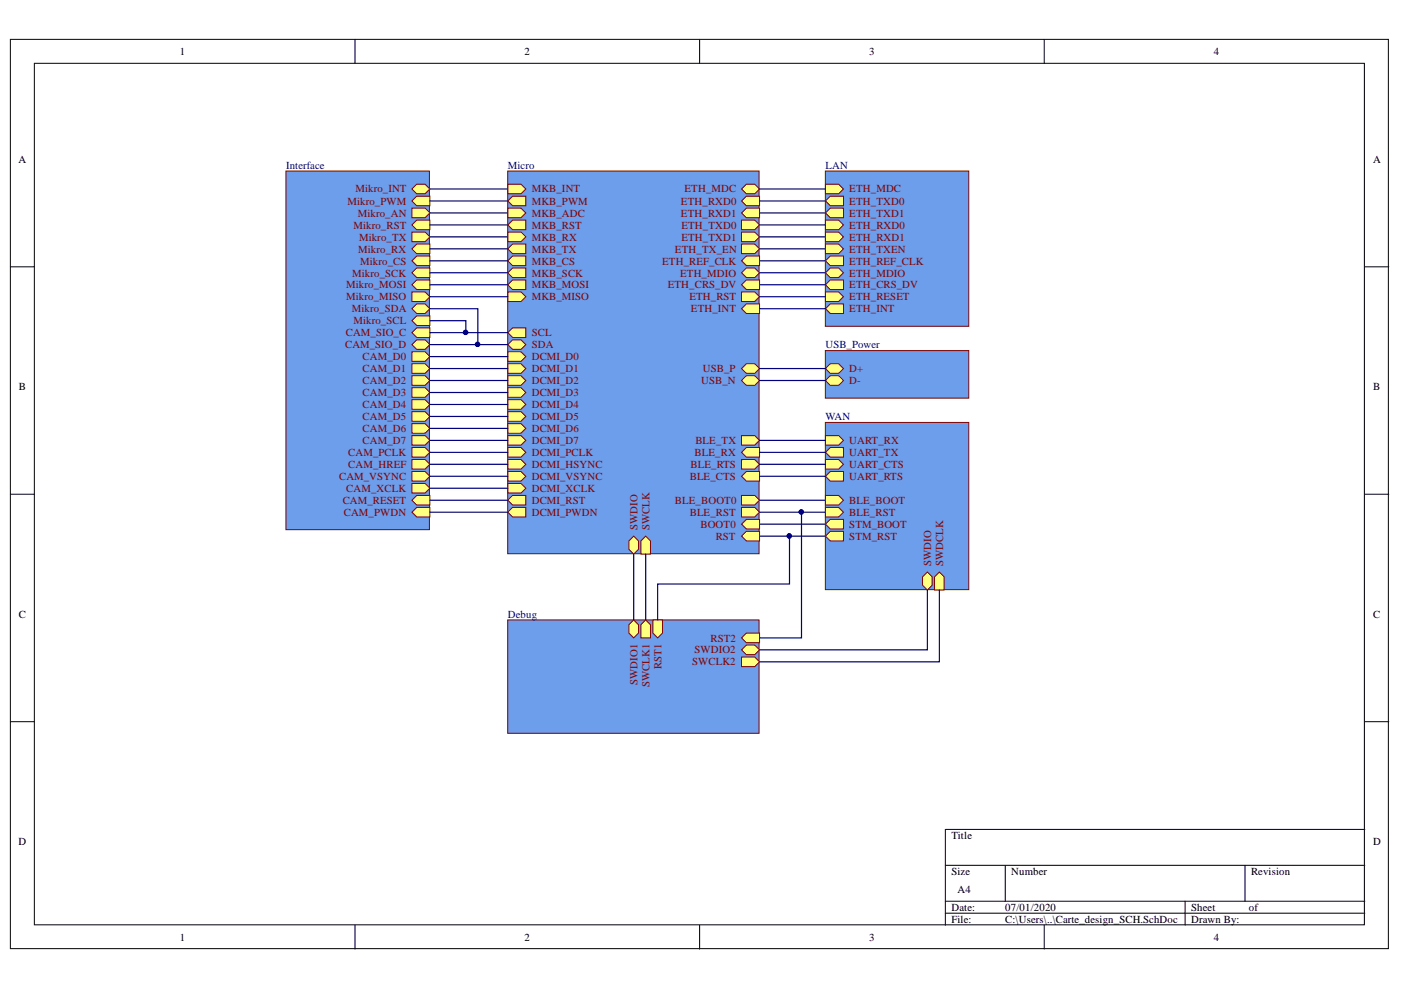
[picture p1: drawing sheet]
<svg xmlns="http://www.w3.org/2000/svg" width="297mm" height="210mm" viewBox="0 0 297 210" stroke-linecap="round" stroke-linejoin="round" font-family="sans-serif">
<g fill="#fff" stroke="#000" stroke-width=".21">
<path d="M2.2 8.3h292.2v192.8h-292.2z"/>
<path d="M7.3 13.4h282v182.7h-282z"/>
</g>
<g fill="none" stroke="#000" stroke-width=".21">
<path d="M75.3 8.3v5.1M148.3 8.3v5.1M221.4 8.3v5.1M2.2 56.6h5.1M289.4 56.6h5.1M2.2 104.8h5.1M289.4 104.8h5.1M2.2 153h5.1M289.4 153h5.1M289.4 175.9h-89v20.3M75.3 196.2v5M148.3 196.2v5"/>
<path d="M200.4 183.5h89M200.4 191.1h89M200.4 193.6h89M213.1 183.5v7.6M221.4 196.2v5M251.3 191.1v5.1M264 183.5v7.6"/>
</g>
<path d="M60.6 36.3h30.4v76h-30.4z" fill="#6d9eeb" stroke="#800000" stroke-width=".21"/>
<path d="M87.3 40.1l1.1-1h1.7l1 1-1 1h-1.7z" fill-rule="evenodd" fill="#ffff80"/>
<path d="M87.3 40.1l1.1-1h1.7l1 1-1 1h-1.7z" fill="none" stroke="#800000" stroke-width=".21"/>
<path d="M87.3 49.2h2.8l1 1-1 1h-2.8z" fill-rule="evenodd" fill="#ffff80"/>
<path d="M87.3 49.2h2.8l1 1-1 1h-2.8z" fill="none" stroke="#800000" stroke-width=".21"/>
<path d="M87.3 42.6l1.1-1h2.7v2h-2.7z" fill-rule="evenodd" fill="#ffff80"/>
<path d="M87.3 42.6l1.1-1h2.7v2h-2.7z" fill="none" stroke="#800000" stroke-width=".21"/>
<path d="M87.3 44.1h2.8l1 1-1 1.1h-2.8z" fill-rule="evenodd" fill="#ffff80"/>
<path d="M87.3 44.1h2.8l1 1-1 1.1h-2.8z" fill="none" stroke="#800000" stroke-width=".21"/>
<path d="M87.3 65.5l1.1-1.1h1.7l1 1.1-1 1h-1.7z" fill-rule="evenodd" fill="#ffff80"/>
<path d="M87.3 65.5l1.1-1.1h1.7l1 1.1-1 1h-1.7z" fill="none" stroke="#800000" stroke-width=".21"/>
<path d="M87.3 61.9h2.8l1 1-1 1h-2.8z" fill-rule="evenodd" fill="#ffff80"/>
<path d="M87.3 61.9h2.8l1 1-1 1h-2.8z" fill="none" stroke="#800000" stroke-width=".21"/>
<path d="M87.3 47.7l1.1-1h2.7v2h-2.7z" fill-rule="evenodd" fill="#ffff80"/>
<path d="M87.3 47.7l1.1-1h2.7v2h-2.7z" fill="none" stroke="#800000" stroke-width=".21"/>
<path d="M87.3 68l1.1-1h2.7v2h-2.7z" fill-rule="evenodd" fill="#ffff80"/>
<path d="M87.3 68l1.1-1h2.7v2h-2.7z" fill="none" stroke="#800000" stroke-width=".21"/>
<path d="M87.3 57.8l1.1-1h2.7v2.1h-2.7z" fill-rule="evenodd" fill="#ffff80"/>
<path d="M87.3 57.8l1.1-1h2.7v2.1h-2.7z" fill="none" stroke="#800000" stroke-width=".21"/>
<path d="M87.3 60.4l1.1-1h2.7v2h-2.7z" fill-rule="evenodd" fill="#ffff80"/>
<path d="M87.3 60.4l1.1-1h2.7v2h-2.7z" fill="none" stroke="#800000" stroke-width=".21"/>
<path d="M87.3 55.3l1.1-1h2.7v2h-2.7z" fill-rule="evenodd" fill="#ffff80"/>
<path d="M87.3 55.3l1.1-1h2.7v2h-2.7z" fill="none" stroke="#800000" stroke-width=".21"/>
<path d="M87.3 52.8l1.1-1.1h2.7v2.1h-2.7z" fill-rule="evenodd" fill="#ffff80"/>
<path d="M87.3 52.8l1.1-1.1h2.7v2.1h-2.7z" fill="none" stroke="#800000" stroke-width=".21"/>
<path d="M87.3 89.8h2.8l1 1-1 1h-2.8z" fill-rule="evenodd" fill="#ffff80"/>
<path d="M87.3 89.8h2.8l1 1-1 1h-2.8z" fill="none" stroke="#800000" stroke-width=".21"/>
<path d="M87.3 94.9h2.8l1 1-1 1h-2.8z" fill-rule="evenodd" fill="#ffff80"/>
<path d="M87.3 94.9h2.8l1 1-1 1h-2.8z" fill="none" stroke="#800000" stroke-width=".21"/>
<path d="M87.3 82.2h2.8l1 1-1 1h-2.8z" fill-rule="evenodd" fill="#ffff80"/>
<path d="M87.3 82.2h2.8l1 1-1 1h-2.8z" fill="none" stroke="#800000" stroke-width=".21"/>
<path d="M87.3 106.1l1.1-1.1h2.7v2.1h-2.7z" fill-rule="evenodd" fill="#ffff80"/>
<path d="M87.3 106.1l1.1-1.1h2.7v2.1h-2.7z" fill="none" stroke="#800000" stroke-width=".21"/>
<path d="M87.3 84.7h2.8l1 1.1-1 1h-2.8z" fill-rule="evenodd" fill="#ffff80"/>
<path d="M87.3 84.7h2.8l1 1.1-1 1h-2.8z" fill="none" stroke="#800000" stroke-width=".21"/>
<path d="M87.3 70.5l1.1-1h2.7v2h-2.7z" fill-rule="evenodd" fill="#ffff80"/>
<path d="M87.3 70.5l1.1-1h2.7v2h-2.7z" fill="none" stroke="#800000" stroke-width=".21"/>
<path d="M87.3 92.4h2.8l1 1-1 1h-2.8z" fill-rule="evenodd" fill="#ffff80"/>
<path d="M87.3 92.4h2.8l1 1-1 1h-2.8z" fill="none" stroke="#800000" stroke-width=".21"/>
<path d="M87.3 77.1h2.8l1 1-1 1.1h-2.8z" fill-rule="evenodd" fill="#ffff80"/>
<path d="M87.3 77.1h2.8l1 1-1 1.1h-2.8z" fill="none" stroke="#800000" stroke-width=".21"/>
<path d="M87.3 74.6h2.8l1 1-1 1h-2.8z" fill-rule="evenodd" fill="#ffff80"/>
<path d="M87.3 74.6h2.8l1 1-1 1h-2.8z" fill="none" stroke="#800000" stroke-width=".21"/>
<path d="M87.3 73.1l1.1-1h1.7l1 1-1 1h-1.7z" fill-rule="evenodd" fill="#ffff80"/>
<path d="M87.3 73.1l1.1-1h1.7l1 1-1 1h-1.7z" fill="none" stroke="#800000" stroke-width=".21"/>
<path d="M87.3 97.4h2.8l1 1-1 1.1h-2.8z" fill-rule="evenodd" fill="#ffff80"/>
<path d="M87.3 97.4h2.8l1 1-1 1.1h-2.8z" fill="none" stroke="#800000" stroke-width=".21"/>
<path d="M87.3 87.3h2.8l1 1-1 1h-2.8z" fill-rule="evenodd" fill="#ffff80"/>
<path d="M87.3 87.3h2.8l1 1-1 1h-2.8z" fill="none" stroke="#800000" stroke-width=".21"/>
<path d="M87.3 100h2.8l1 1-1 1h-2.8z" fill-rule="evenodd" fill="#ffff80"/>
<path d="M87.3 100h2.8l1 1-1 1h-2.8z" fill="none" stroke="#800000" stroke-width=".21"/>
<path d="M87.3 79.7h2.8l1 1-1 1h-2.8z" fill-rule="evenodd" fill="#ffff80"/>
<path d="M87.3 79.7h2.8l1 1-1 1h-2.8z" fill="none" stroke="#800000" stroke-width=".21"/>
<path d="M87.3 108.6l1.1-1h2.7v2h-2.7z" fill-rule="evenodd" fill="#ffff80"/>
<path d="M87.3 108.6l1.1-1h2.7v2h-2.7z" fill="none" stroke="#800000" stroke-width=".21"/>
<path d="M87.3 102.5h2.8l1 1-1 1h-2.8z" fill-rule="evenodd" fill="#ffff80"/>
<path d="M87.3 102.5h2.8l1 1-1 1h-2.8z" fill="none" stroke="#800000" stroke-width=".21"/>
<path d="M175 74.3h30.4v10.1h-30.4z" fill="#6d9eeb" stroke="#800000" stroke-width=".21"/>
<path d="M175 78.1l1-1h1.8l1 1-1 1.1h-1.8z" fill-rule="evenodd" fill="#ffff80"/>
<path d="M175 78.1l1-1h1.8l1 1-1 1.1h-1.8z" fill="none" stroke="#800000" stroke-width=".21"/>
<path d="M175 80.7l1-1h1.8l1 1-1 1h-1.8z" fill-rule="evenodd" fill="#ffff80"/>
<path d="M175 80.7l1-1h1.8l1 1-1 1h-1.8z" fill="none" stroke="#800000" stroke-width=".21"/>
<path d="M175 36.3h30.4v32.9h-30.4z" fill="#6d9eeb" stroke="#800000" stroke-width=".21"/>
<path d="M175 65.5l1-1.1h2.8v2.1h-2.8z" fill-rule="evenodd" fill="#ffff80"/>
<path d="M175 65.5l1-1.1h2.8v2.1h-2.8z" fill="none" stroke="#800000" stroke-width=".21"/>
<path d="M175 39.1h2.8l1 1-1 1h-2.8z" fill-rule="evenodd" fill="#ffff80"/>
<path d="M175 39.1h2.8l1 1-1 1h-2.8z" fill="none" stroke="#800000" stroke-width=".21"/>
<path d="M175 55.3l1-1h2.8v2h-2.8z" fill-rule="evenodd" fill="#ffff80"/>
<path d="M175 55.3l1-1h2.8v2h-2.8z" fill="none" stroke="#800000" stroke-width=".21"/>
<path d="M175 51.7h2.8l1 1.1-1 1h-2.8z" fill-rule="evenodd" fill="#ffff80"/>
<path d="M175 51.7h2.8l1 1.1-1 1h-2.8z" fill="none" stroke="#800000" stroke-width=".21"/>
<path d="M175 57.8l1-1h1.8l1 1-1 1.1h-1.8z" fill-rule="evenodd" fill="#ffff80"/>
<path d="M175 57.8l1-1h1.8l1 1-1 1.1h-1.8z" fill="none" stroke="#800000" stroke-width=".21"/>
<path d="M175 60.4l1-1h2.8v2h-2.8z" fill-rule="evenodd" fill="#ffff80"/>
<path d="M175 60.4l1-1h2.8v2h-2.8z" fill="none" stroke="#800000" stroke-width=".21"/>
<path d="M175 61.9h2.8l1 1-1 1h-2.8z" fill-rule="evenodd" fill="#ffff80"/>
<path d="M175 61.9h2.8l1 1-1 1h-2.8z" fill="none" stroke="#800000" stroke-width=".21"/>
<path d="M175 42.6l1-1h2.8v2h-2.8z" fill-rule="evenodd" fill="#ffff80"/>
<path d="M175 42.6l1-1h2.8v2h-2.8z" fill="none" stroke="#800000" stroke-width=".21"/>
<path d="M175 45.1l1-1h2.8v2.1h-2.8z" fill-rule="evenodd" fill="#ffff80"/>
<path d="M175 45.1l1-1h2.8v2.1h-2.8z" fill="none" stroke="#800000" stroke-width=".21"/>
<path d="M175 46.7h2.8l1 1-1 1h-2.8z" fill-rule="evenodd" fill="#ffff80"/>
<path d="M175 46.7h2.8l1 1-1 1h-2.8z" fill="none" stroke="#800000" stroke-width=".21"/>
<path d="M175 49.2h2.8l1 1-1 1h-2.8z" fill-rule="evenodd" fill="#ffff80"/>
<path d="M175 49.2h2.8l1 1-1 1h-2.8z" fill="none" stroke="#800000" stroke-width=".21"/>
<path d="M175 89.6h30.4v35.4h-30.4z" fill="#6d9eeb" stroke="#800000" stroke-width=".21"/>
<path d="M175 92.4h2.8l1 1-1 1h-2.8z" fill-rule="evenodd" fill="#ffff80"/>
<path d="M175 92.4h2.8l1 1-1 1h-2.8z" fill="none" stroke="#800000" stroke-width=".21"/>
<path d="M175 113.7l1-1h2.8v2h-2.8z" fill-rule="evenodd" fill="#ffff80"/>
<path d="M175 113.7l1-1h2.8v2h-2.8z" fill="none" stroke="#800000" stroke-width=".21"/>
<path d="M175 95.9l1-1h2.8v2h-2.8z" fill-rule="evenodd" fill="#ffff80"/>
<path d="M175 95.9l1-1h2.8v2h-2.8z" fill="none" stroke="#800000" stroke-width=".21"/>
<path d="M175 97.4h2.8l1 1-1 1.1h-2.8z" fill-rule="evenodd" fill="#ffff80"/>
<path d="M175 97.4h2.8l1 1-1 1.1h-2.8z" fill="none" stroke="#800000" stroke-width=".21"/>
<path d="M175 105h2.8l1 1.1-1 1h-2.8z" fill-rule="evenodd" fill="#ffff80"/>
<path d="M175 105h2.8l1 1.1-1 1h-2.8z" fill="none" stroke="#800000" stroke-width=".21"/>
<path d="M195.6 122.3l1-1 1 1v1.8l-1 1-1-1z" fill-rule="evenodd" fill="#ffff80"/>
<path d="M195.6 122.3l1-1 1 1v1.8l-1 1-1-1z" fill="none" stroke="#800000" stroke-width=".21"/>
<path d="M175 107.6h2.8l1 1-1 1h-2.8z" fill-rule="evenodd" fill="#ffff80"/>
<path d="M175 107.6h2.8l1 1-1 1h-2.8z" fill="none" stroke="#800000" stroke-width=".21"/>
<path d="M175 101l1-1h2.8v2h-2.8z" fill-rule="evenodd" fill="#ffff80"/>
<path d="M175 101l1-1h2.8v2h-2.8z" fill="none" stroke="#800000" stroke-width=".21"/>
<path d="M198.1 122.3l1.1-1 1 1v2.8h-2.1z" fill-rule="evenodd" fill="#ffff80"/>
<path d="M198.1 122.3l1.1-1 1 1v2.8h-2.1z" fill="none" stroke="#800000" stroke-width=".21"/>
<path d="M175 111.1l1-1h2.8v2.1h-2.8z" fill-rule="evenodd" fill="#ffff80"/>
<path d="M175 111.1l1-1h2.8v2.1h-2.8z" fill="none" stroke="#800000" stroke-width=".21"/>
<path d="M107.6 36.3h53.3v81.1h-53.3z" fill="#6d9eeb" stroke="#800000" stroke-width=".21"/>
<path d="M157.2 80.7l1-1h1.8l1 1-1 1h-1.8z" fill-rule="evenodd" fill="#ffff80"/>
<path d="M157.2 80.7l1-1h1.8l1 1-1 1h-1.8z" fill="none" stroke="#800000" stroke-width=".21"/>
<path d="M107.7 100h2.8l1 1-1 1h-2.8z" fill-rule="evenodd" fill="#ffff80"/>
<path d="M107.7 100h2.8l1 1-1 1h-2.8z" fill="none" stroke="#800000" stroke-width=".21"/>
<path d="M107.7 77.1h2.8l1 1-1 1.1h-2.8z" fill-rule="evenodd" fill="#ffff80"/>
<path d="M107.7 77.1h2.8l1 1-1 1.1h-2.8z" fill="none" stroke="#800000" stroke-width=".21"/>
<path d="M107.7 102.5h2.8l1 1-1 1h-2.8z" fill-rule="evenodd" fill="#ffff80"/>
<path d="M107.7 102.5h2.8l1 1-1 1h-2.8z" fill="none" stroke="#800000" stroke-width=".21"/>
<path d="M107.7 73.1l1-1h1.8l1 1-1 1h-1.8z" fill-rule="evenodd" fill="#ffff80"/>
<path d="M107.7 73.1l1-1h1.8l1 1-1 1h-1.8z" fill="none" stroke="#800000" stroke-width=".21"/>
<path d="M157.2 95.9l1-1h2.8v2h-2.8z" fill-rule="evenodd" fill="#ffff80"/>
<path d="M157.2 95.9l1-1h2.8v2h-2.8z" fill="none" stroke="#800000" stroke-width=".21"/>
<path d="M133.3 114.7l1.1-1 1 1v1.8l-1 1-1.1-1z" fill-rule="evenodd" fill="#ffff80"/>
<path d="M133.3 114.7l1.1-1 1 1v1.8l-1 1-1.1-1z" fill="none" stroke="#800000" stroke-width=".21"/>
<path d="M107.7 60.4l1-1h2.8v2h-2.8z" fill-rule="evenodd" fill="#ffff80"/>
<path d="M107.7 60.4l1-1h2.8v2h-2.8z" fill="none" stroke="#800000" stroke-width=".21"/>
<path d="M107.7 49.2h2.8l1 1-1 1h-2.8z" fill-rule="evenodd" fill="#ffff80"/>
<path d="M107.7 49.2h2.8l1 1-1 1h-2.8z" fill="none" stroke="#800000" stroke-width=".21"/>
<path d="M107.7 47.7l1-1h2.8v2h-2.8z" fill-rule="evenodd" fill="#ffff80"/>
<path d="M107.7 47.7l1-1h2.8v2h-2.8z" fill="none" stroke="#800000" stroke-width=".21"/>
<path d="M157.2 40.1l1-1h1.8l1 1-1 1h-1.8z" fill-rule="evenodd" fill="#ffff80"/>
<path d="M157.2 40.1l1-1h1.8l1 1-1 1h-1.8z" fill="none" stroke="#800000" stroke-width=".21"/>
<path d="M157.2 42.6l1-1h2.8v2h-2.8z" fill-rule="evenodd" fill="#ffff80"/>
<path d="M157.2 42.6l1-1h2.8v2h-2.8z" fill="none" stroke="#800000" stroke-width=".21"/>
<path d="M107.7 108.6l1-1h2.8v2h-2.8z" fill-rule="evenodd" fill="#ffff80"/>
<path d="M107.7 108.6l1-1h2.8v2h-2.8z" fill="none" stroke="#800000" stroke-width=".21"/>
<path d="M157.2 57.8l1-1h1.8l1 1-1 1.1h-1.8z" fill-rule="evenodd" fill="#ffff80"/>
<path d="M157.2 57.8l1-1h1.8l1 1-1 1.1h-1.8z" fill="none" stroke="#800000" stroke-width=".21"/>
<path d="M107.7 82.2h2.8l1 1-1 1h-2.8z" fill-rule="evenodd" fill="#ffff80"/>
<path d="M107.7 82.2h2.8l1 1-1 1h-2.8z" fill="none" stroke="#800000" stroke-width=".21"/>
<path d="M107.7 97.4h2.8l1 1-1 1.1h-2.8z" fill-rule="evenodd" fill="#ffff80"/>
<path d="M107.7 97.4h2.8l1 1-1 1.1h-2.8z" fill="none" stroke="#800000" stroke-width=".21"/>
<path d="M157.2 78.1l1-1h1.8l1 1-1 1.1h-1.8z" fill-rule="evenodd" fill="#ffff80"/>
<path d="M157.2 78.1l1-1h1.8l1 1-1 1.1h-1.8z" fill="none" stroke="#800000" stroke-width=".21"/>
<path d="M107.7 79.7h2.8l1 1-1 1h-2.8z" fill-rule="evenodd" fill="#ffff80"/>
<path d="M107.7 79.7h2.8l1 1-1 1h-2.8z" fill="none" stroke="#800000" stroke-width=".21"/>
<path d="M107.7 84.7h2.8l1 1.1-1 1h-2.8z" fill-rule="evenodd" fill="#ffff80"/>
<path d="M107.7 84.7h2.8l1 1.1-1 1h-2.8z" fill="none" stroke="#800000" stroke-width=".21"/>
<path d="M157.2 107.6h2.8l1 1-1 1h-2.8z" fill-rule="evenodd" fill="#ffff80"/>
<path d="M157.2 107.6h2.8l1 1-1 1h-2.8z" fill="none" stroke="#800000" stroke-width=".21"/>
<path d="M157.2 46.7h2.8l1 1-1 1h-2.8z" fill-rule="evenodd" fill="#ffff80"/>
<path d="M157.2 46.7h2.8l1 1-1 1h-2.8z" fill="none" stroke="#800000" stroke-width=".21"/>
<path d="M157.2 49.2h2.8l1 1-1 1h-2.8z" fill-rule="evenodd" fill="#ffff80"/>
<path d="M157.2 49.2h2.8l1 1-1 1h-2.8z" fill="none" stroke="#800000" stroke-width=".21"/>
<path d="M107.7 42.6l1-1h2.8v2h-2.8z" fill-rule="evenodd" fill="#ffff80"/>
<path d="M107.7 42.6l1-1h2.8v2h-2.8z" fill="none" stroke="#800000" stroke-width=".21"/>
<path d="M157.2 101l1-1h2.8v2h-2.8z" fill-rule="evenodd" fill="#ffff80"/>
<path d="M157.2 101l1-1h2.8v2h-2.8z" fill="none" stroke="#800000" stroke-width=".21"/>
<path d="M107.7 55.3l1-1h2.8v2h-2.8z" fill-rule="evenodd" fill="#ffff80"/>
<path d="M107.7 55.3l1-1h2.8v2h-2.8z" fill="none" stroke="#800000" stroke-width=".21"/>
<path d="M157.2 51.7h2.8l1 1.1-1 1h-2.8z" fill-rule="evenodd" fill="#ffff80"/>
<path d="M157.2 51.7h2.8l1 1.1-1 1h-2.8z" fill="none" stroke="#800000" stroke-width=".21"/>
<path d="M107.7 89.8h2.8l1 1-1 1h-2.8z" fill-rule="evenodd" fill="#ffff80"/>
<path d="M107.7 89.8h2.8l1 1-1 1h-2.8z" fill="none" stroke="#800000" stroke-width=".21"/>
<path d="M135.9 114.7l1-1 1 1v2.8h-2z" fill-rule="evenodd" fill="#ffff80"/>
<path d="M135.9 114.7l1-1 1 1v2.8h-2z" fill="none" stroke="#800000" stroke-width=".21"/>
<path d="M107.7 87.3h2.8l1 1-1 1h-2.8z" fill-rule="evenodd" fill="#ffff80"/>
<path d="M107.7 87.3h2.8l1 1-1 1h-2.8z" fill="none" stroke="#800000" stroke-width=".21"/>
<path d="M107.7 94.9h2.8l1 1-1 1h-2.8z" fill-rule="evenodd" fill="#ffff80"/>
<path d="M107.7 94.9h2.8l1 1-1 1h-2.8z" fill="none" stroke="#800000" stroke-width=".21"/>
<path d="M107.7 70.5l1-1h2.8v2h-2.8z" fill-rule="evenodd" fill="#ffff80"/>
<path d="M107.7 70.5l1-1h2.8v2h-2.8z" fill="none" stroke="#800000" stroke-width=".21"/>
<path d="M107.7 57.8l1-1h2.8v2.1h-2.8z" fill-rule="evenodd" fill="#ffff80"/>
<path d="M107.7 57.8l1-1h2.8v2.1h-2.8z" fill="none" stroke="#800000" stroke-width=".21"/>
<path d="M157.2 45.1l1-1h2.8v2.1h-2.8z" fill-rule="evenodd" fill="#ffff80"/>
<path d="M157.2 45.1l1-1h2.8v2.1h-2.8z" fill="none" stroke="#800000" stroke-width=".21"/>
<path d="M107.7 74.6h2.8l1 1-1 1h-2.8z" fill-rule="evenodd" fill="#ffff80"/>
<path d="M107.7 74.6h2.8l1 1-1 1h-2.8z" fill="none" stroke="#800000" stroke-width=".21"/>
<path d="M107.7 92.4h2.8l1 1-1 1h-2.8z" fill-rule="evenodd" fill="#ffff80"/>
<path d="M107.7 92.4h2.8l1 1-1 1h-2.8z" fill="none" stroke="#800000" stroke-width=".21"/>
<path d="M107.7 106.1l1-1.1h2.8v2.1h-2.8z" fill-rule="evenodd" fill="#ffff80"/>
<path d="M107.7 106.1l1-1.1h2.8v2.1h-2.8z" fill="none" stroke="#800000" stroke-width=".21"/>
<path d="M107.7 61.9h2.8l1 1-1 1h-2.8z" fill-rule="evenodd" fill="#ffff80"/>
<path d="M107.7 61.9h2.8l1 1-1 1h-2.8z" fill="none" stroke="#800000" stroke-width=".21"/>
<path d="M157.2 105h2.8l1 1.1-1 1h-2.8z" fill-rule="evenodd" fill="#ffff80"/>
<path d="M157.2 105h2.8l1 1.1-1 1h-2.8z" fill="none" stroke="#800000" stroke-width=".21"/>
<path d="M107.7 39.1h2.8l1 1-1 1h-2.8z" fill-rule="evenodd" fill="#ffff80"/>
<path d="M107.7 39.1h2.8l1 1-1 1h-2.8z" fill="none" stroke="#800000" stroke-width=".21"/>
<path d="M157.2 92.4h2.8l1 1-1 1h-2.8z" fill-rule="evenodd" fill="#ffff80"/>
<path d="M157.2 92.4h2.8l1 1-1 1h-2.8z" fill="none" stroke="#800000" stroke-width=".21"/>
<path d="M157.2 61.9h2.8l1 1-1 1h-2.8z" fill-rule="evenodd" fill="#ffff80"/>
<path d="M157.2 61.9h2.8l1 1-1 1h-2.8z" fill="none" stroke="#800000" stroke-width=".21"/>
<path d="M107.7 52.8l1-1.1h2.8v2.1h-2.8z" fill-rule="evenodd" fill="#ffff80"/>
<path d="M107.7 52.8l1-1.1h2.8v2.1h-2.8z" fill="none" stroke="#800000" stroke-width=".21"/>
<path d="M157.2 113.7l1-1h2.8v2h-2.8z" fill-rule="evenodd" fill="#ffff80"/>
<path d="M157.2 113.7l1-1h2.8v2h-2.8z" fill="none" stroke="#800000" stroke-width=".21"/>
<path d="M107.7 44.1h2.8l1 1-1 1.1h-2.8z" fill-rule="evenodd" fill="#ffff80"/>
<path d="M107.7 44.1h2.8l1 1-1 1.1h-2.8z" fill="none" stroke="#800000" stroke-width=".21"/>
<path d="M157.2 97.4h2.8l1 1-1 1.1h-2.8z" fill-rule="evenodd" fill="#ffff80"/>
<path d="M157.2 97.4h2.8l1 1-1 1.1h-2.8z" fill="none" stroke="#800000" stroke-width=".21"/>
<path d="M157.2 111.1l1-1h2.8v2.1h-2.8z" fill-rule="evenodd" fill="#ffff80"/>
<path d="M157.2 111.1l1-1h2.8v2.1h-2.8z" fill="none" stroke="#800000" stroke-width=".21"/>
<path d="M157.2 60.4l1-1h2.8v2h-2.8z" fill-rule="evenodd" fill="#ffff80"/>
<path d="M157.2 60.4l1-1h2.8v2h-2.8z" fill="none" stroke="#800000" stroke-width=".21"/>
<path d="M157.2 55.3l1-1h2.8v2h-2.8z" fill-rule="evenodd" fill="#ffff80"/>
<path d="M157.2 55.3l1-1h2.8v2h-2.8z" fill="none" stroke="#800000" stroke-width=".21"/>
<path d="M157.2 65.5l1-1.1h2.8v2.1h-2.8z" fill-rule="evenodd" fill="#ffff80"/>
<path d="M157.2 65.5l1-1.1h2.8v2.1h-2.8z" fill="none" stroke="#800000" stroke-width=".21"/>
<path d="M107.6 131.4h53.3v24.1h-53.3z" fill="#6d9eeb" stroke="#800000" stroke-width=".21"/>
<path d="M157.2 137.8l1-1h1.8l1 1-1 1h-1.8z" fill-rule="evenodd" fill="#ffff80"/>
<path d="M157.2 137.8l1-1h1.8l1 1-1 1h-1.8z" fill="none" stroke="#800000" stroke-width=".21"/>
<path d="M133.3 132.5l1.1-1.1 1 1.1v1.7l-1 1-1.1-1z" fill-rule="evenodd" fill="#ffff80"/>
<path d="M133.3 132.5l1.1-1.1 1 1.1v1.7l-1 1-1.1-1z" fill="none" stroke="#800000" stroke-width=".21"/>
<path d="M135.9 132.5l1-1.1 1 1.1v2.7h-2z" fill-rule="evenodd" fill="#ffff80"/>
<path d="M135.9 132.5l1-1.1 1 1.1v2.7h-2z" fill="none" stroke="#800000" stroke-width=".21"/>
<path d="M157.2 139.3h2.8l1 1-1 1h-2.8z" fill-rule="evenodd" fill="#ffff80"/>
<path d="M157.2 139.3h2.8l1 1-1 1h-2.8z" fill="none" stroke="#800000" stroke-width=".21"/>
<path d="M157.2 135.2l1-1h2.8v2.1h-2.8z" fill-rule="evenodd" fill="#ffff80"/>
<path d="M157.2 135.2l1-1h2.8v2.1h-2.8z" fill="none" stroke="#800000" stroke-width=".21"/>
<path d="M138.4 131.4h2.1v2.8l-1.1 1-1-1z" fill-rule="evenodd" fill="#ffff80"/>
<path d="M138.4 131.4h2.1v2.8l-1.1 1-1-1z" fill="none" stroke="#800000" stroke-width=".21"/>
<g fill="none" stroke="#000080" stroke-width=".25">
<path d="M91.1 40.1h16.6M91.1 42.6h16.6M91.1 45.1h16.6M91.1 47.7h16.6M91.1 50.2h16.6M91.1 52.8h16.6M91.1 55.3h16.6M91.1 57.8h16.6M161 40.1h14M161 42.6h14M161 45.1h14M161 47.7h14"/>
<path d="M161 50.2h14M161 52.8h14M161 55.3h14M161 57.8h14M91.1 68h7.7v2.5M91.1 65.5h10.2v7.6M91.1 73.1h16.6M91.1 70.5h16.6M91.1 60.4h16.6M91.1 62.9h16.6M91.1 75.6h16.6M91.1 78.1h16.6"/>
<path d="M161 60.4h14M161 62.9h14M161 78.1h14M161 65.5h14M91.1 80.7h16.6M91.1 83.2h16.6M91.1 85.8h16.6M91.1 88.3h16.6M91.1 90.8h16.6M91.1 93.4h16.6M91.1 95.9h16.6M91.1 98.4h16.6"/>
<path d="M161 80.7h14M161 93.4h14M161 95.9h14M161 98.4h14M91.1 101h16.6M91.1 103.5h16.6M91.1 106.1h16.6M91.1 108.6h16.6M134.4 117.5v13.9M136.9 117.5v13.9M161 113.7h14M161 108.6h14"/>
<path d="M161 101h14M161 106.1h14M161 111.1h14M167.4 113.7v10.1h-28v7.6M169.9 108.6v26.6h-8.9M196.6 125.1v12.7h-35.6M199.2 125.1v15.2h-38.2"/>
</g>
<g fill="#000080" stroke="#000080" stroke-width=".21">
<circle cx="98.7" cy="70.5" r=".46"/>
<circle cx="101.3" cy="73" r=".46"/>
<circle cx="169.9" cy="108.5" r=".46"/>
<circle cx="167.3" cy="113.6" r=".46"/>
</g>
<g font-size="2.3">
<text x="38.1" y="11.7">1</text>
<text x="111.2" y="11.7">2</text>
<text x="184.3" y="11.7">3</text>
<text x="257.4" y="11.7">4</text>
<text x="3.9" y="34.5">A</text>
<text x="291.1" y="34.5">A</text>
<text x="4" y="82.7">B</text>
<text x="291.1" y="82.7">B</text>
<text x="4" y="130.9">C</text>
<text x="291.1" y="130.9">C</text>
<text x="3.9" y="179.2">D</text>
<text x="201.7" y="177.9">Title</text>
<text x="291.1" y="179.2">D</text>
<text x="201.7" y="185.5">Size</text>
<text x="214.4" y="185.5">Number</text>
<text x="265.2" y="185.5">Revision</text>
<text x="203" y="189.3">A4</text>
<text x="201.7" y="193.1">Date:</text>
<text x="201.7" y="195.7">File:</text>
<text x="213.1" y="193.1">07/01/2020</text>
<text x="213.1" y="195.7">C:\Users\..\Carte_design_SCH.SchDoc</text>
<text x="252.6" y="193.1">Sheet</text>
<text x="252.6" y="195.7">Drawn By:</text>
<text x="264.8" y="193.1">of</text>
<text x="38.1" y="199.5">1</text>
<text x="111.2" y="199.5">2</text>
<text x="184.3" y="199.5">3</text>
<text x="257.4" y="199.5">4</text>
</g>
<g font-size="2.3" fill="#000080">
<text x="60.6" y="35.7">Interface</text>
<text x="107.7" y="35.7">Micro</text>
<text x="175" y="35.7">LAN</text>
<text x="175" y="73.8">USB_Power</text>
<text x="175" y="89">WAN</text>
<text x="107.7" y="130.9">Debug</text>
</g>
<g font-size="2.3" fill="#800000">
<text x="75.4" y="40.8">Mikro_INT</text>
<text x="112.7" y="40.8">MKB_INT</text>
<text x="145.1" y="40.8">ETH_MDC</text>
<text x="180.1" y="40.8">ETH_MDC</text>
<text x="73.7" y="43.4">Mikro_PWM</text>
<text x="75.9" y="46">Mikro_AN</text>
<text x="112.7" y="43.4">MKB_PWM</text>
<text x="112.7" y="46">MKB_ADC</text>
<text x="144.4" y="43.4">ETH_RXD0</text>
<text x="144.4" y="46">ETH_RXD1</text>
<text x="180.1" y="43.4">ETH_TXD0</text>
<text x="180.1" y="46">ETH_TXD1</text>
<text x="74.9" y="48.5">Mikro_RST</text>
<text x="76" y="53.6">Mikro_RX</text>
<text x="76.1" y="51">Mikro_TX</text>
<text x="112.7" y="51">MKB_RX</text>
<text x="112.7" y="48.5">MKB_RST</text>
<text x="112.7" y="53.6">MKB_TX</text>
<text x="143.1" y="53.6">ETH_TX_EN</text>
<text x="144.5" y="48.5">ETH_TXD0</text>
<text x="144.5" y="51">ETH_TXD1</text>
<text x="180.1" y="53.6">ETH_TXEN</text>
<text x="180.1" y="48.5">ETH_RXD0</text>
<text x="180.1" y="51">ETH_RXD1</text>
<text x="74.7" y="58.6">Mikro_SCK</text>
<text x="76.4" y="56.1">Mikro_CS</text>
<text x="112.7" y="56.1">MKB_CS</text>
<text x="112.7" y="58.6">MKB_SCK</text>
<text x="140.4" y="56.1">ETH_REF_CLK</text>
<text x="144.2" y="58.6">ETH_MDIO</text>
<text x="180.1" y="56.1">ETH_REF_CLK</text>
<text x="180.1" y="58.6">ETH_MDIO</text>
<text x="73.4" y="63.7">Mikro_MISO</text>
<text x="73.4" y="61.2">Mikro_MOSI</text>
<text x="112.7" y="61.2">MKB_MOSI</text>
<text x="112.7" y="63.7">MKB_MISO</text>
<text x="141.6" y="61.2">ETH_CRS_DV</text>
<text x="146.2" y="63.7">ETH_RST</text>
<text x="180.1" y="61.2">ETH_CRS_DV</text>
<text x="180.1" y="63.7">ETH_RESET</text>
<text x="73.3" y="71.3">CAM_SIO_C</text>
<text x="74.6" y="66.2">Mikro_SDA</text>
<text x="74.9" y="68.8">Mikro_SCL</text>
<text x="112.7" y="71.3">SCL</text>
<text x="146.5" y="66.2">ETH_INT</text>
<text x="180.1" y="66.2">ETH_INT</text>
<text x="73.2" y="73.8">CAM_SIO_D</text>
<text x="76.9" y="76.4">CAM_D0</text>
<text x="112.7" y="73.8">SDA</text>
<text x="112.7" y="76.4">DCMI_D0</text>
<text x="76.9" y="84">CAM_D3</text>
<text x="76.9" y="78.9">CAM_D1</text>
<text x="76.9" y="81.4">CAM_D2</text>
<text x="112.7" y="78.9">DCMI_D1</text>
<text x="112.7" y="84">DCMI_D3</text>
<text x="112.7" y="81.4">DCMI_D2</text>
<text x="148.7" y="81.4">USB_N</text>
<text x="149" y="78.9">USB_P</text>
<text x="180.1" y="78.9">D+</text>
<text x="180.1" y="81.4">D-</text>
<text x="76.9" y="86.5">CAM_D4</text>
<text x="76.9" y="89">CAM_D5</text>
<text x="112.7" y="86.5">DCMI_D4</text>
<text x="112.7" y="89">DCMI_D5</text>
<text x="76.9" y="91.6">CAM_D6</text>
<text x="76.9" y="94.1">CAM_D7</text>
<text x="112.7" y="91.6">DCMI_D6</text>
<text x="112.7" y="94.1">DCMI_D7</text>
<text x="147.4" y="94.1">BLE_TX</text>
<text x="180.1" y="94.1">UART_RX</text>
<text x="71.9" y="101.7">CAM_VSYNC</text>
<text x="73.8" y="96.6">CAM_PCLK</text>
<text x="73.8" y="99.2">CAM_HREF</text>
<text x="112.7" y="101.7">DCMI_VSYNC</text>
<text x="112.7" y="99.2">DCMI_HSYNC</text>
<text x="112.7" y="96.6">DCMI_PCLK</text>
<text x="146.2" y="101.7">BLE_CTS</text>
<text x="146.4" y="99.2">BLE_RTS</text>
<text x="147.3" y="96.6">BLE_RX</text>
<text x="180.1" y="96.6">UART_TX</text>
<text x="180.1" y="99.2">UART_CTS</text>
<text x="180.1" y="101.7">UART_RTS</text>
<text x="72.7" y="106.9">CAM_RESET</text>
<text x="73.4" y="104.3">CAM_XCLK</text>
<text x="112.7" y="104.3">DCMI_XCLK</text>
<text x="112.7" y="106.9">DCMI_RST</text>
<text x="143.1" y="106.9">BLE_BOOT0</text>
<text x="180.1" y="106.9">BLE_BOOT</text>
<text x="72.9" y="109.4">CAM_PWDN</text>
<text x="112.7" y="109.4">DCMI_PWDN</text>
<text x="135.2" y="112.4" transform="rotate(-90 135.2 112.4)">SWDIO</text>
<text x="137.7" y="112.4" transform="rotate(-90 137.7 112.4)">SWCLK</text>
<text x="146.2" y="109.4">BLE_RST</text>
<text x="148.5" y="111.9">BOOT0</text>
<text x="180.1" y="109.4">BLE_RST</text>
<text x="180.1" y="111.9">STM_BOOT</text>
<text x="151.7" y="114.5">RST</text>
<text x="180.1" y="114.5">STM_RST</text>
<text x="197.4" y="120" transform="rotate(-90 197.4 120)">SWDIO</text>
<text x="199.9" y="120" transform="rotate(-90 199.9 120)">SWDCLK</text>
<text x="150.6" y="136">RST2</text>
<text x="140.2" y="141.8" transform="rotate(-90 140.2 141.8)">RST1</text>
<text x="146.7" y="141.1">SWCLK2</text>
<text x="147.3" y="138.6">SWDIO2</text>
<text x="135.2" y="145.1" transform="rotate(-90 135.2 145.1)">SWDIO1</text>
<text x="137.7" y="145.6" transform="rotate(-90 137.7 145.6)">SWCLK1</text>
</g>
</svg>
